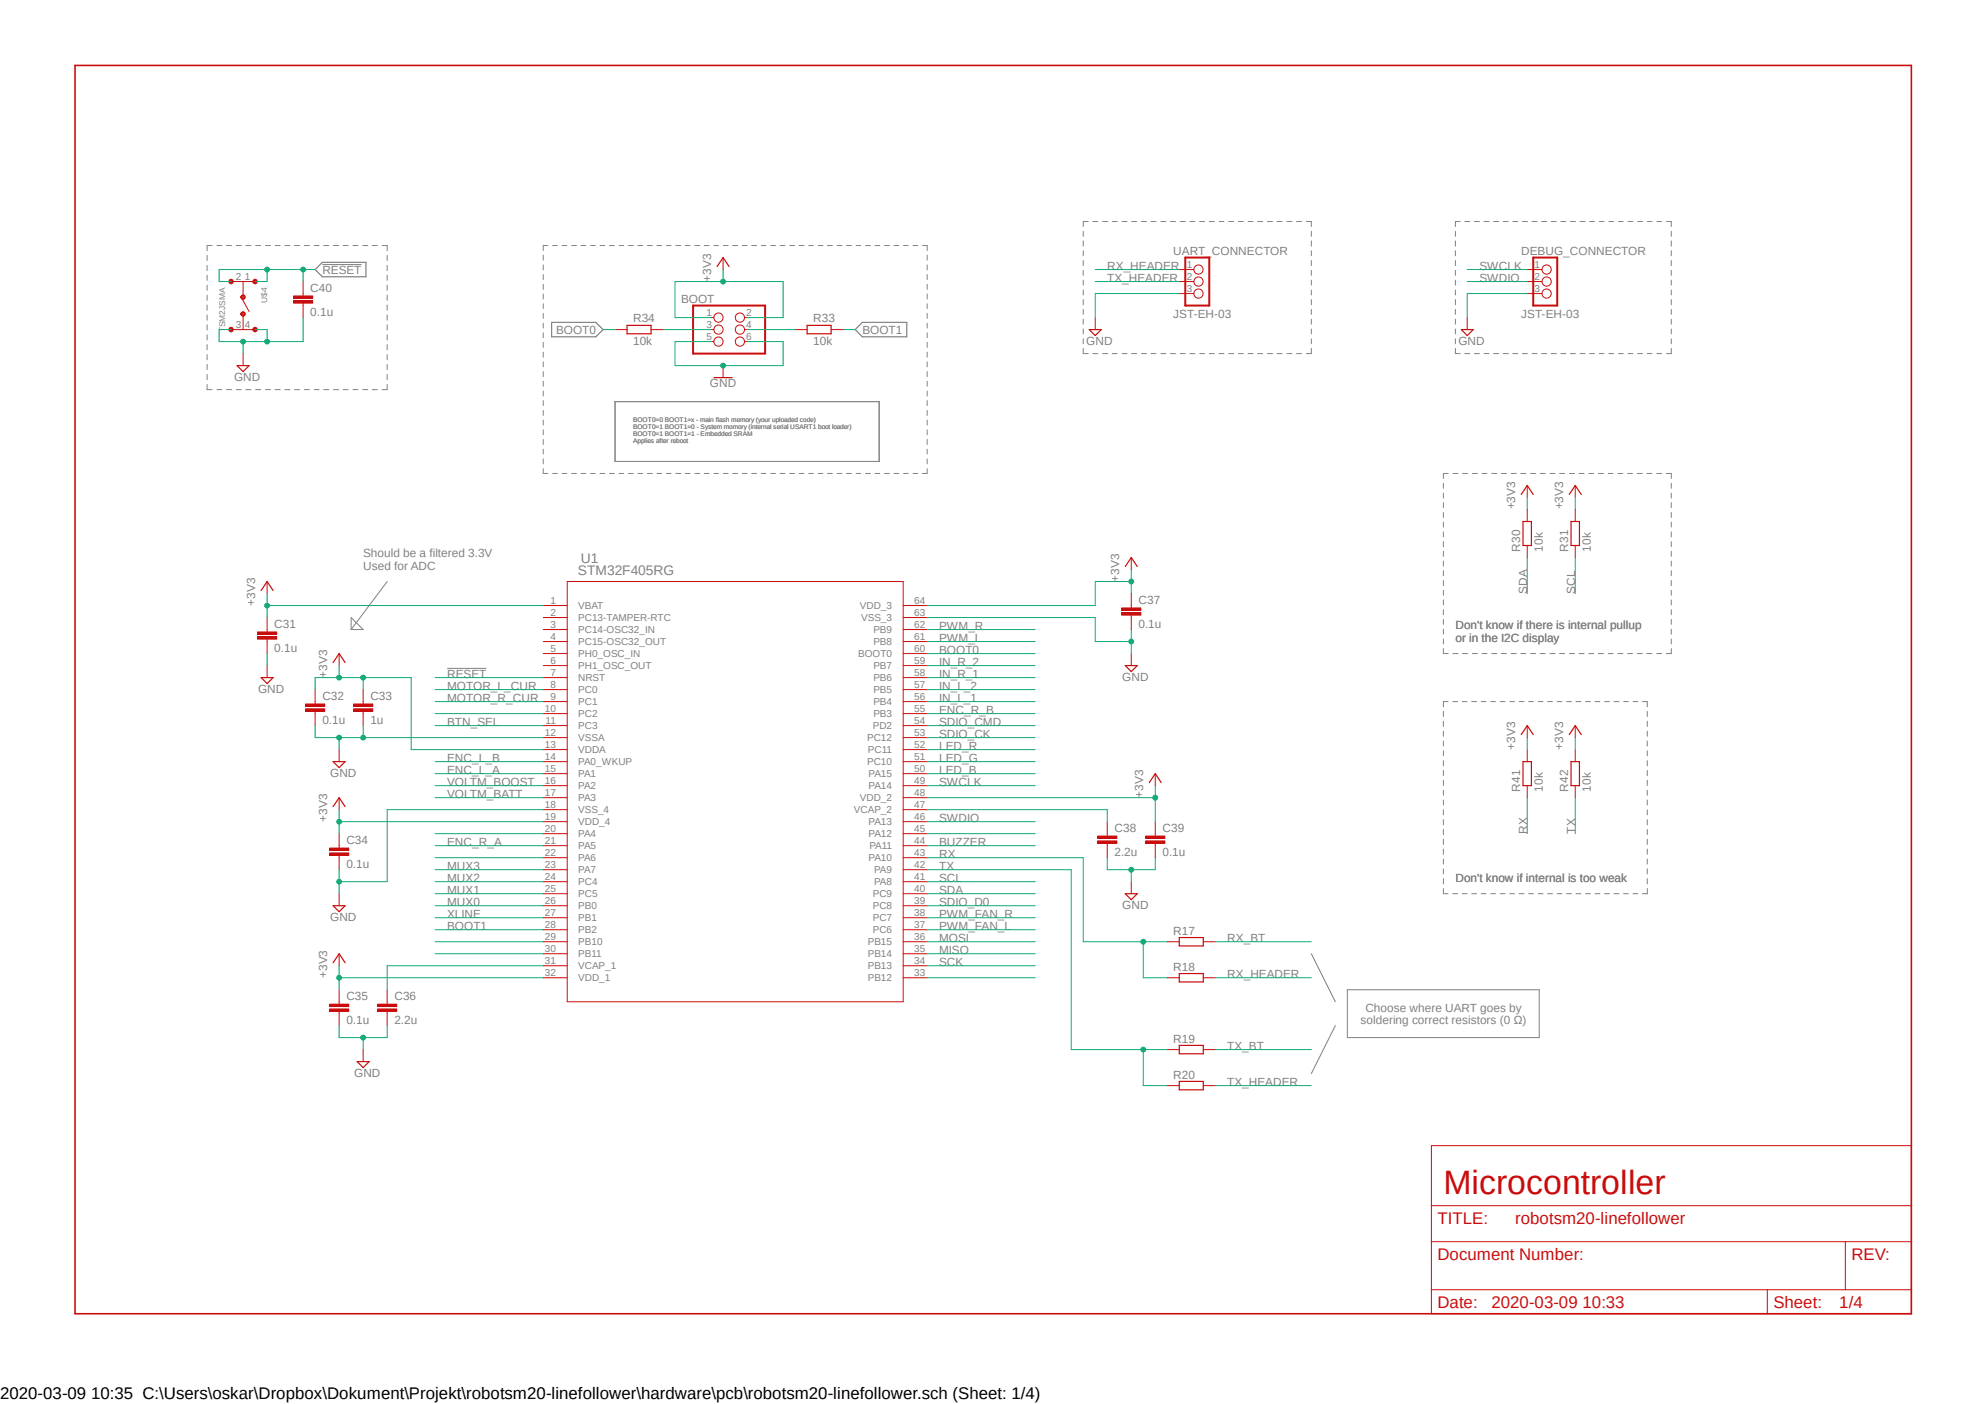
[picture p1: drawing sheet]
<svg xmlns="http://www.w3.org/2000/svg" width="420mm" height="297mm" viewBox="0 0 420 297" stroke-linecap="round" stroke-linejoin="round" font-family="sans-serif">
<path d="M15.4 13.5l389.4 265M404.8 13.5l-389.4 265" fill="none" stroke="#fff" stroke-width=".21"/>
<g fill="none" stroke="#808080" stroke-width=".21">
<path d="M43.8 54v1.1M43.8 56.1v1.1M43.8 58.2v1.1M44.9 51.9h-1.1v1.1M45.9 51.9h1M47.9 51.9h1.1M50 51.9h1.1M52 51.9h1.1M54.1 51.9h1.1M56.2 51.9h1M58.2 51.9h1.1M60.3 51.9h1"/>
<path d="M62.3 51.9h1.1M64.4 51.9h1M66.5 51.9h1M68.2 56h8.3M68.5 51.9h1.1M70.6 51.9h1M72.6 51.9h1.1M74.7 51.9h1M76.8 51.9h1M78.8 51.9h1M80.9 51.9h1v1.1M81.9 54v1.1"/>
<path d="M81.9 56.1v1.1M81.9 58.2v1.1M114.9 54v1M114.9 56v1.1M114.9 58.1v1M115.9 51.9h-1v1.1M116.9 51.9h1M118.9 51.9h1M120.9 51.9h1.1M122.9 51.9h1.1M125 51.9h.9M127 51.9h1"/>
<path d="M128.9 51.9h1.1M131 51.9h1M133 51.9h1M135 51.9h1M137 51.9h1M139 51.9h1M141 51.9h1M143 51.9h1M145 51.9h1M147 51.9h1M149 51.9h1M151 51.9h1"/>
<path d="M153 51.9h1.1M155 51.9h1M157.1 51.9h1M159 51.9h1.1M161.1 51.9h1M163.1 51.9h1M165.1 51.9h1M167.1 51.9h1M169.1 51.9h1M171.1 51.9h1M173.1 51.9h1M175.1 51.9h1"/>
<path d="M177.1 51.9h1M179.1 51.9h1M181.1 51.9h1M183.1 51.9h1M185.1 51.9h1M187.2 51.9h1M189.1 51.9h1.1M191.2 51.9h1M193.2 51.9h1M195.2 51.9h1v1.1M196.2 54v1M196.2 56v1.1"/>
<path d="M196.2 58.1v1M229.2 48.9v1.1M229.2 51v1.1M229.2 53v1.1M229.2 55.1v1.1M229.2 57.2v1.1M229.2 59.3v1M230.3 46.9h-1.1v1M231.2 46.9h1.1M233.3 46.9h1.1M235.3 46.9h1.1M237.4 46.9h1.1"/>
<path d="M239.4 46.9h1.1M241.5 46.9h1.1M243.5 46.9h1.1M245.6 46.9h1.1M247.6 46.9h1.1M249.7 46.9h1.1M251.8 46.9h1M253.8 46.9h1M255.9 46.9h1M257.9 46.9h1.1M260 46.9h1M262 46.9h1.1"/>
<path d="M264.1 46.9h1M266.1 46.9h1.1M268.2 46.9h1M270.2 46.9h1.1M272.3 46.9h1M274.3 46.9h1.1M276.4 46.9h1.1v1M277.5 48.9v1.1M277.5 51v1.1M277.5 53v1.1M277.5 55.1v1.1M277.5 57.2v1.1"/>
<path d="M277.5 59.3v1M307.9 48.9v1.1M307.9 51v1.1M307.9 53v1.1M307.9 55.1v1.1M307.9 57.2v1.1M307.9 59.3v1M308.9 46.9h-1v1M309.9 46.9h1.1M312 46.9h1M314 46.9h1M316 46.9h1.1"/>
<path d="M318.1 46.9h1M320.1 46.9h1M322.1 46.9h1.1M324.1 46.9h1.1M326.2 46.9h1M328.2 46.9h1.1M330.2 46.9h1.1M332.3 46.9h1M334.3 46.9h1.1M336.3 46.9h1.1M338.4 46.9h1M340.4 46.9h1"/>
<path d="M342.4 46.9h1.1M344.5 46.9h1M346.5 46.9h1M348.5 46.9h1M350.6 46.9h1M352.6 46.9h1v1M353.6 48.9v1.1M353.6 51v1.1M353.6 53v1.1M353.6 55.1v1.1M353.6 57.2v1.1M353.6 59.3v1"/>
<path d="M43.8 60.3v1.1M43.8 62.4v1.1M43.8 64.5v1.1M43.8 66.6v1.1M43.8 68.7v1.1M43.8 70.8v1.1M43.8 72.9v1.1M43.8 75v1.1M43.8 77.1v1.1M43.8 79.2v1.1M81.9 60.3v1.1M81.9 62.4v1.1"/>
<path d="M81.9 64.5v1.1M81.9 66.6v1.1M81.9 68.7v1.1M81.9 70.8v1.1M81.9 72.9v1.1M81.9 75v1.1M81.9 77.1v1.1M81.9 79.2v1.1M114.9 60.2v1M114.9 62.2v1M114.9 64.3v1M114.9 66.3v1.1"/>
<path d="M114.9 68.4v1M114.9 70.4v1.1M114.9 72.4v1.1M114.9 74.5v1.1M114.9 76.5v1.1M114.9 78.6v1.1M196.2 60.2v1M196.2 62.2v1M196.2 64.3v1M196.2 66.3v1.1M196.2 68.4v1M196.2 70.4v1.1"/>
<path d="M196.2 72.4v1.1M196.2 74.5v1.1M196.2 76.5v1.1M196.2 78.6v1.1M229.2 73.7v1.1h1.1M229.2 61.3v1.1M229.2 63.4v1.1M229.2 65.4v1.1M229.2 67.5v1.1M229.2 69.6v1.1M229.2 71.7v1M231.2 74.8h1.1"/>
<path d="M233.3 74.8h1.1M235.3 74.8h1.1M237.4 74.8h1.1M239.4 74.8h1.1M241.5 74.8h1.1M243.5 74.8h1.1M245.6 74.8h1.1M247.6 74.8h1.1M249.7 74.8h1.1M251.8 74.8h1M253.8 74.8h1M255.9 74.8h1"/>
<path d="M257.9 74.8h1.1M260 74.8h1M262 74.8h1.1M264.1 74.8h1M266.1 74.8h1.1M268.2 74.8h1M270.2 74.8h1.1M272.3 74.8h1M274.3 74.8h1.1M277.5 73.7v1.1h-1.1M277.5 61.3v1.1M277.5 63.4v1.1"/>
<path d="M277.5 65.4v1.1M277.5 67.5v1.1M277.5 69.6v1.1M277.5 71.7v1M307.9 61.3v1.1M307.9 63.4v1.1M307.9 65.4v1.1M307.9 67.5v1.1M307.9 69.6v1.1M307.9 71.7v1M307.9 73.7v1.1h1M309.9 74.8h1.1"/>
<path d="M312 74.8h1M314 74.8h1M316 74.8h1.1M318.1 74.8h1M320.1 74.8h1M322.1 74.8h1.1M324.1 74.8h1.1M326.2 74.8h1M328.2 74.8h1.1M330.2 74.8h1.1M332.3 74.8h1M334.3 74.8h1.1"/>
<path d="M336.3 74.8h1.1M338.4 74.8h1M340.4 74.8h1M342.4 74.8h1.1M344.5 74.8h1M346.5 74.8h1M348.5 74.8h1M350.6 74.8h1M353.6 61.3v1.1M353.6 63.4v1.1M353.6 65.4v1.1M353.6 67.5v1.1"/>
<path d="M353.6 69.6v1.1M353.6 71.7v1M353.6 73.7v1.1h-1M43.8 81.3v1.1h1.1M45.9 82.4h1M47.9 82.4h1.1M50 82.4h1.1M52 82.4h1.1M54.1 82.4h1.1M56.2 82.4h1M58.2 82.4h1.1M60.3 82.4h1"/>
<path d="M62.3 82.4h1.1M64.4 82.4h1M66.5 82.4h1M68.5 82.4h1.1M70.6 82.4h1M72.6 82.4h1.1M74.7 82.4h1M76.8 82.4h1M78.8 82.4h1M81.9 81.3v1.1h-1M114.9 80.6v1.1M114.9 82.7v1.1"/>
<path d="M114.9 84.8v1M114.9 86.8v1.1M114.9 88.9v1M114.9 90.9v1.1M114.9 93v1M114.9 95v1.1M114.9 97.1v1M114.9 99.1v1.1h1M130.1 85h55.9v12.6h-55.9zM196.2 80.6v1.1M196.2 82.7v1.1M196.2 84.8v1"/>
<path d="M196.2 86.8v1.1M196.2 88.9v1M196.2 90.9v1.1M196.2 93v1M196.2 95v1.1M196.2 97.1v1M196.2 99.1v1.1h-1M116.9 100.2h1M118.9 100.2h1M120.9 100.2h1.1M122.9 100.2h1.1M125 100.2h.9"/>
<path d="M127 100.2h1M128.9 100.2h1.1M131 100.2h1M133 100.2h1M135 100.2h1M137 100.2h1M139 100.2h1M141 100.2h1M143 100.2h1M145 100.2h1M147 100.2h1M149 100.2h1"/>
<path d="M151 100.2h1M153 100.2h1.1M155 100.2h1M157.1 100.2h1M159 100.2h1.1M161.1 100.2h1M163.1 100.2h1M165.1 100.2h1M167.1 100.2h1M169.1 100.2h1M171.1 100.2h1M173.1 100.2h1"/>
<path d="M175.1 100.2h1M177.1 100.2h1M179.1 100.2h1M181.1 100.2h1M183.1 100.2h1M185.1 100.2h1M187.2 100.2h1M189.1 100.2h1.1M191.2 100.2h1M193.2 100.2h1M305.4 102.2v1.1M305.4 104.3v1.1"/>
<path d="M305.4 106.3v1.1M305.4 108.4v1.1M305.4 110.4v1.1M305.4 112.5v1.1M305.4 114.6v1.1M305.4 116.6v1.1M305.4 118.7v1.1M306.4 100.2h-1v1M307.4 100.2h1.1M309.5 100.2h1M311.5 100.2h1.1M313.6 100.2h1"/>
<path d="M315.6 100.2h1.1M317.7 100.2h1M319.7 100.2h1.1M321.8 100.2h1M323.8 100.2h1.1M325.9 100.2h1M328 100.2h1M330 100.2h1M332.1 100.2h1M334.1 100.2h1.1M336.2 100.2h1M338.2 100.2h1.1"/>
<path d="M340.3 100.2h1M342.3 100.2h1.1M344.4 100.2h1M346.4 100.2h1.1M348.4 100.2h1.1M350.5 100.2h1.1M352.6 100.2h1v1M353.6 102.2v1.1M353.6 104.3v1.1M353.6 106.3v1.1M353.6 108.4v1.1M353.6 110.4v1.1"/>
<path d="M353.6 112.5v1.1M353.6 114.6v1.1M353.6 116.6v1.1M353.6 118.7v1.1M74.3 130.6l2.5 2.6h-2.5zM81.9 123l-7.6 10.2M305.4 120.7v1.1M305.4 122.8v1.1M305.4 124.9v1M305.4 126.9v1.1M305.4 129v1M305.4 131v1.1"/>
<path d="M305.4 133.1v1.1M305.4 135.2v1M305.4 137.2v1.1h1M307.4 138.3h1.1M309.5 138.3h1M311.5 138.3h1.1M313.6 138.3h1M315.6 138.3h1.1M317.7 138.3h1M319.7 138.3h1.1M321.8 138.3h1M323.8 138.3h1.1"/>
<path d="M325.9 138.3h1M328 138.3h1M330 138.3h1M332.1 138.3h1M334.1 138.3h1.1M336.2 138.3h1M338.2 138.3h1.1M340.3 138.3h1M342.3 138.3h1.1M344.4 138.3h1M346.4 138.3h1.1M348.4 138.3h1.1"/>
<path d="M350.5 138.3h1.1M353.6 120.7v1.1M353.6 122.8v1.1M353.6 124.9v1M353.6 126.9v1.1M353.6 129v1M353.6 131v1.1M353.6 133.1v1.1M353.6 135.2v1M353.6 137.2v1.1h-1M94.6 141.4h8.3M305.4 150.5v1.1"/>
<path d="M305.4 152.6v1.1M305.4 154.7v1M305.4 156.8v1M305.4 158.8v1.1M306.4 148.4h-1v1.1M307.4 148.4h1M309.4 148.4h1M311.4 148.4h1M313.4 148.4h1M315.4 148.4h1M317.4 148.4h1M319.4 148.4h1"/>
<path d="M321.4 148.4h1.1M323.4 148.4h1M325.5 148.4h1M327.4 148.4h1.1M329.5 148.4h1M331.5 148.4h1M333.5 148.4h1M335.5 148.4h1M337.5 148.4h1M339.5 148.4h1M341.5 148.4h1M343.5 148.4h1"/>
<path d="M345.5 148.4h1M347.5 148.4h1v1.1M348.5 150.5v1.1M348.5 152.6v1.1M348.5 154.7v1M348.5 156.8v1M348.5 158.8v1.1M305.4 160.9v1.1M305.4 163v1.1M305.4 165.1v1.1M305.4 167.2v1M305.4 169.2v1.1"/>
<path d="M305.4 171.3v1.1M305.4 173.4v1.1M305.4 175.5v1.1M305.4 177.5v1.1M305.4 179.6v1.1M348.5 160.9v1.1M348.5 163v1.1M348.5 165.1v1.1M348.5 167.2v1M348.5 169.2v1.1M348.5 171.3v1.1M348.5 173.4v1.1"/>
<path d="M348.5 175.5v1.1M348.5 177.5v1.1M348.5 179.6v1.1M305.4 181.7v1.1M305.4 183.8v1.1M305.4 185.9v1.1M305.4 188v1.1h1M307.4 189.1h1M309.4 189.1h1M311.4 189.1h1M313.4 189.1h1M315.4 189.1h1"/>
<path d="M317.4 189.1h1M319.4 189.1h1M321.4 189.1h1.1M323.4 189.1h1M325.5 189.1h1M327.4 189.1h1.1M329.5 189.1h1M331.5 189.1h1M333.5 189.1h1M335.5 189.1h1M337.5 189.1h1M339.5 189.1h1"/>
<path d="M341.5 189.1h1M343.5 189.1h1M345.5 189.1h1M348.5 181.7v1.1M348.5 183.8v1.1M348.5 185.9v1.1M348.5 188v1.1h-1M277.5 201.8l5 10.1M282.5 217l-5 10.1M285.1 209.4h40.6v10.1h-40.6z"/>
</g>
<path d="M66.7 57l1.5-1.5h9.2v3h-9.2zM116.7 68.2h9.4l1.5 1.5-1.5 1.5h-9.4zM182.5 68.2h9.4v3h-9.4l-1.6-1.5z" fill="none" stroke="#808080" stroke-width=".25"/>
<path d="M15.9 13.8h388.5v264.1h-388.5z" fill="none" stroke="#c90d0c" stroke-width=".34"/>
<g fill="none" stroke="#c90d0c" stroke-width=".21">
<path d="M56.5 133.2v.5M56.5 135.2v.5M114.9 128.1h5.1M114.9 130.6h5.1M114.9 133.2h5.1M114.9 135.7h5.1M114.9 138.3h5.1M120 123h71.1v88.9h-71.1zM191.1 128.1h5.1M191.1 130.6h5.1M191.1 133.2h5.1M191.1 135.7h5.1"/>
<path d="M191.1 138.3h5.1M114.9 140.8h5.1M114.9 143.3h5.1M114.9 145.9h5.1M114.9 148.4h5.1M114.9 151h5.1M114.9 153.5h5.1M114.9 156h5.1M114.9 158.6h5.1M191.1 140.8h5.1M191.1 143.3h5.1M191.1 145.9h5.1"/>
<path d="M191.1 148.4h5.1M191.1 151h5.1M191.1 153.5h5.1M191.1 156h5.1M191.1 158.6h5.1M114.9 161.1h5.1M114.9 163.7h5.1M114.9 166.2h5.1M114.9 168.7h5.1M114.9 171.3h5.1M114.9 173.8h5.1M114.9 176.4h5.1"/>
<path d="M114.9 178.9h5.1M191.1 161.1h5.1M191.1 163.7h5.1M191.1 166.2h5.1M191.1 168.7h5.1M191.1 171.3h5.1M191.1 173.8h5.1M191.1 176.4h5.1M191.1 178.9h5.1M114.9 181.4h5.1M114.9 184h5.1M114.9 186.5h5.1"/>
<path d="M114.9 189.1h5.1M114.9 191.6h5.1M114.9 194.1h5.1M114.9 196.7h5.1M114.9 199.2h5.1M191.1 181.4h5.1M191.1 184h5.1M191.1 186.5h5.1M191.1 189.1h5.1M191.1 191.6h5.1M191.1 194.1h5.1M191.1 196.7h5.1"/>
<path d="M191.1 199.2h5.1M114.9 201.8h5.1M114.9 204.3h5.1M114.9 206.8h5.1M191.1 201.8h5.1M191.1 204.3h5.1M191.1 206.8h5.1M302.9 242.4h101.5v35.5h-101.5zM302.9 255.1h101.5M302.9 262.7h101.5M302.9 272.8h101.5M373.9 272.8v5.1"/>
<path d="M390.4 262.7v10.1"/>
</g>
<path d="M54.5 134.7h4v.5h-4z" fill-rule="evenodd" fill="#c90d0c"/>
<path d="M54.5 134.7h4v.5h-4z" fill="none" stroke="#c90d0c" stroke-width=".21"/>
<path d="M54.5 133.7h4v.5h-4z" fill-rule="evenodd" fill="#c90d0c"/>
<path d="M54.5 133.7h4v.5h-4zM56.5 130.6v2.6M56.5 135.7v2.6M56.5 140.8v2.5M66.7 148.4v.5M66.7 150.5v.5M71.8 158.6v2.5" fill="none" stroke="#c90d0c" stroke-width=".21"/>
<path d="M55.2 143.3h2.6l-1.3 1.3zM70.5 161.1h2.5l-1.2 1.3z" fill="none" stroke="#c90d0c" stroke-width=".25"/>
<path d="M64.6 149.9h4.1v.6h-4.1z" fill-rule="evenodd" fill="#c90d0c"/>
<path d="M64.6 149.9h4.1v.6h-4.1z" fill="none" stroke="#c90d0c" stroke-width=".21"/>
<path d="M64.6 148.9h4.1v.5h-4.1z" fill-rule="evenodd" fill="#c90d0c"/>
<path d="M64.6 148.9h4.1v.5h-4.1zM66.7 145.9v2.5M66.7 151v2.5M76.8 148.4v.5M76.8 150.5v.5" fill="none" stroke="#c90d0c" stroke-width=".21"/>
<path d="M74.8 149.9h4.1v.6h-4.1z" fill-rule="evenodd" fill="#c90d0c"/>
<path d="M74.8 149.9h4.1v.6h-4.1z" fill="none" stroke="#c90d0c" stroke-width=".21"/>
<path d="M74.8 148.9h4.1v.5h-4.1z" fill-rule="evenodd" fill="#c90d0c"/>
<path d="M74.8 148.9h4.1v.5h-4.1zM76.8 145.9v2.5M76.8 151v2.5M71.8 178.9v.5M71.8 180.9v.5" fill="none" stroke="#c90d0c" stroke-width=".21"/>
<path d="M69.7 180.4h4.1v.5h-4.1z" fill-rule="evenodd" fill="#c90d0c"/>
<path d="M69.7 180.4h4.1v.5h-4.1z" fill="none" stroke="#c90d0c" stroke-width=".21"/>
<path d="M69.7 179.4h4.1v.5h-4.1z" fill-rule="evenodd" fill="#c90d0c"/>
<path d="M69.7 179.4h4.1v.5h-4.1zM71.8 176.4v2.5M71.8 181.4v2.6M71.8 189.1v2.5M71.8 211.9v.5M71.8 214v.4M76.8 222v2.6" fill="none" stroke="#c90d0c" stroke-width=".21"/>
<path d="M70.5 191.6h2.5l-1.2 1.3zM75.6 224.6h2.5l-1.3 1.2z" fill="none" stroke="#c90d0c" stroke-width=".25"/>
<path d="M69.7 213.4h4.1v.6h-4.1z" fill-rule="evenodd" fill="#c90d0c"/>
<path d="M69.7 213.4h4.1v.6h-4.1z" fill="none" stroke="#c90d0c" stroke-width=".21"/>
<path d="M69.7 212.4h4.1v.5h-4.1z" fill-rule="evenodd" fill="#c90d0c"/>
<path d="M69.7 212.4h4.1v.5h-4.1zM71.8 209.4v2.5M71.8 214.4v2.6M81.9 211.9v.5M81.9 214v.4" fill="none" stroke="#c90d0c" stroke-width=".21"/>
<path d="M79.9 213.4h4v.6h-4z" fill-rule="evenodd" fill="#c90d0c"/>
<path d="M79.9 213.4h4v.6h-4z" fill="none" stroke="#c90d0c" stroke-width=".21"/>
<path d="M79.9 212.4h4v.5h-4z" fill-rule="evenodd" fill="#c90d0c"/>
<path d="M239.4 128.1v.5M239.4 130.1v.5M79.9 212.4h4v.5h-4zM81.9 209.4v2.5M81.9 214.4v2.6" fill="none" stroke="#c90d0c" stroke-width=".21"/>
<path d="M237.3 129.6h4.1v.5h-4.1z" fill-rule="evenodd" fill="#c90d0c"/>
<path d="M237.3 129.6h4.1v.5h-4.1z" fill="none" stroke="#c90d0c" stroke-width=".21"/>
<path d="M237.3 128.6h4.1v.5h-4.1z" fill-rule="evenodd" fill="#c90d0c"/>
<path d="M237.3 128.6h4.1v.5h-4.1zM239.4 125.6v2.5M239.4 130.6v2.6M239.4 138.3v2.5M234.3 176.4v.5M234.3 178.4v.5M239.4 186.5v2.6" fill="none" stroke="#c90d0c" stroke-width=".21"/>
<path d="M238.1 140.8h2.5l-1.2 1.3zM238.1 189.1h2.5l-1.2 1.2z" fill="none" stroke="#c90d0c" stroke-width=".25"/>
<path d="M232.2 177.9h4.1v.5h-4.1z" fill-rule="evenodd" fill="#c90d0c"/>
<path d="M232.2 177.9h4.1v.5h-4.1z" fill="none" stroke="#c90d0c" stroke-width=".21"/>
<path d="M232.2 176.9h4.1v.5h-4.1z" fill-rule="evenodd" fill="#c90d0c"/>
<path d="M232.2 176.9h4.1v.5h-4.1zM234.3 173.8v2.6M234.3 178.9v2.5M244.4 176.4v.5M244.4 178.4v.5" fill="none" stroke="#c90d0c" stroke-width=".21"/>
<path d="M242.4 177.9h4.1v.5h-4.1z" fill-rule="evenodd" fill="#c90d0c"/>
<path d="M242.4 177.9h4.1v.5h-4.1z" fill="none" stroke="#c90d0c" stroke-width=".21"/>
<path d="M242.4 176.9h4.1v.5h-4.1z" fill-rule="evenodd" fill="#c90d0c"/>
<g fill="none" stroke="#c90d0c" stroke-width=".21">
<path d="M51.4 59.6v2.8M51.2 63.1l1.5 2.8M51.4 66.9v2.8M242.4 176.9h4.1v.5h-4.1zM244.4 173.8v2.6M244.4 178.9v2.5M247 199.2h2.5M254.6 199.2h2.5M247 206.8h2.5M254.6 206.8h2.5M247 222h2.5M247 229.7h2.5"/>
<path d="M254.6 222h2.5M254.6 229.7h2.5"/>
</g>
<path d="M249.5 198.3h5.1v1.8h-5.1zM249.5 206h5.1v1.7h-5.1zM249.5 221.1h5.1v1.8h-5.1zM249.5 228.8h5.1v1.7h-5.1z" fill="none" stroke="#c90d0c" stroke-width=".25"/>
<path d="M51.1 62.6l.2-.2 .5 .2v.5l-.2 .2h-.3l-.4-.4h.3l.2-.3 .2 .1v.3l-.2 .1-.2-.2h-.3z" fill-rule="evenodd" fill="#c90d0c"/>
<path d="M51.1 62.6l.2-.2 .5 .2v.5l-.2 .2h-.3l-.4-.4h.3l.2-.3 .2 .1v.3l-.2 .1-.2-.2h-.3z" fill="none" stroke="#c90d0c" stroke-width=".21"/>
<path d="M53.6 69.4l.2-.1 .6 .1v.6l-.3 .2h-.3l-.3-.5h.2l.2-.2 .2 .1v.3h-.2l-.2-.2h-.2z" fill-rule="evenodd" fill="#c90d0c"/>
<path d="M53.6 69.4l.2-.1 .6 .1v.6l-.3 .2h-.3l-.3-.5h.2l.2-.2 .2 .1v.3h-.2l-.2-.2h-.2z" fill="none" stroke="#c90d0c" stroke-width=".21"/>
<path d="M51.1 66.1l.2-.1 .5 .1v.6l-.2 .2h-.3l-.4-.5h.3l.2-.2 .2 .1v.2l-.2 .1-.2-.2h-.3z" fill-rule="evenodd" fill="#c90d0c"/>
<path d="M51.1 66.1l.2-.1 .5 .1v.6l-.2 .2h-.3l-.4-.5h.3l.2-.2 .2 .1v.2l-.2 .1-.2-.2h-.3z" fill="none" stroke="#c90d0c" stroke-width=".21"/>
<path d="M48.5 69.4l.2-.1 .6 .1v.6l-.3 .2h-.3l-.3-.5h.2l.2-.2 .3 .1v.3h-.3l-.2-.2h-.2z" fill-rule="evenodd" fill="#c90d0c"/>
<path d="M48.5 69.4l.2-.1 .6 .1v.6l-.3 .2h-.3l-.3-.5h.2l.2-.2 .3 .1v.3h-.3l-.2-.2h-.2z" fill="none" stroke="#c90d0c" stroke-width=".21"/>
<path d="M53.6 59.3l.2-.2 .6 .2v.5l-.3 .2h-.3l-.3-.4 .6-.2v.3l-.2 .1-.2-.2h-.2z" fill-rule="evenodd" fill="#c90d0c"/>
<path d="M53.6 59.3l.2-.2 .6 .2v.5l-.3 .2h-.3l-.3-.4 .6-.2v.3l-.2 .1-.2-.2h-.2z" fill="none" stroke="#c90d0c" stroke-width=".21"/>
<path d="M48.5 59.3l.2-.2 .6 .2v.5l-.3 .2h-.3l-.3-.4 .7-.2v.3l-.3 .1-.2-.2h-.2z" fill-rule="evenodd" fill="#c90d0c"/>
<path d="M48.5 59.3l.2-.2 .6 .2v.5l-.3 .2h-.3l-.3-.4 .7-.2v.3l-.3 .1-.2-.2h-.2zM48.9 59.6h5.1M48.9 69.7h5.1M64.1 62.1v.5M64.1 64.1v.5" fill="none" stroke="#c90d0c" stroke-width=".21"/>
<path d="M62.1 63.6h4.1v.5h-4.1z" fill-rule="evenodd" fill="#c90d0c"/>
<path d="M62.1 63.6h4.1v.5h-4.1z" fill="none" stroke="#c90d0c" stroke-width=".21"/>
<path d="M62.1 62.6h4.1v.5h-4.1z" fill-rule="evenodd" fill="#c90d0c"/>
<g fill="none" stroke="#c90d0c" stroke-width=".21">
<path d="M64.1 59.6v2.5M153 54.5v2.5M249.5 57h3.1M249.5 59.6h3.1M323.1 57h3.2M323.1 59.6h3.2M51.4 74.8v2.5M62.1 62.6h4.1v.5h-4.1zM64.1 64.6v2.6M130.1 69.7h2.6M137.8 69.7h2.5M150.5 67.2h.5"/>
<path d="M150.5 69.7h.5M150.5 72.3h.5M153 77.3v2.6M157.5 67.2h.6M157.5 69.7h.6M157.5 72.3h.6M168.2 69.7h2.6M175.9 69.7h2.5M231.7 67.2v2.5M249.5 62.1h3.1M310.4 67.2v2.5M323.1 62.1h3.2"/>
<path d="M239.4 117.9v2.6M323.1 102.7v2.5M323.1 107.8v2.5M323.1 115.4v2.5M333.3 102.7v2.5M333.3 107.8v2.5M333.3 115.4v2.5M56.5 123v2.6M71.8 138.3v2.5M323.1 153.5v2.5M323.1 158.6v2.5M333.3 153.5v2.5"/>
<path d="M333.3 158.6v2.5M71.8 168.7v2.6M244.4 163.7v2.5M323.1 166.2v2.5M333.3 166.2v2.5M71.8 201.8v2.5"/>
<circle cx="253.6" cy="59.6" r=".98"/>
<circle cx="253.6" cy="57" r=".98"/>
<circle cx="327.2" cy="59.6" r=".98"/>
<circle cx="327.2" cy="57" r=".98"/>
<circle cx="152" cy="67.2" r=".98"/>
<circle cx="152" cy="69.7" r=".98"/>
<circle cx="152" cy="72.3" r=".98"/>
<circle cx="156.5" cy="67.2" r=".98"/>
<circle cx="156.5" cy="69.7" r=".98"/>
<circle cx="156.5" cy="72.3" r=".98"/>
<circle cx="253.6" cy="62.1" r=".98"/>
<circle cx="327.2" cy="62.1" r=".98"/>
</g>
<g fill="none" stroke="#c90d0c" stroke-width=".25">
<path d="M151.7 56.4l1.3-1.9 1.3 1.9M50.2 77.3h2.5l-1.3 1.3zM132.7 68.8h5.1v1.8h-5.1zM151.1 79.9h3.8M170.8 68.8h5.1v1.8h-5.1zM230.5 69.7h2.5l-1.3 1.3zM309.2 69.7h2.5l-1.3 1.3zM238.1 119.8l1.3-1.9 1.2 1.9M321.9 104.6l1.2-1.9 1.3 1.9M322.2 110.3h1.8v5.1h-1.8zM332 104.6l1.3-1.9 1.3 1.9M332.4 110.3h1.8v5.1h-1.8z"/>
<path d="M55.2 124.9l1.3-1.9 1.3 1.9M70.5 140.2l1.3-1.9 1.2 1.9M321.9 155.4l1.2-1.9 1.3 1.9M332 155.4l1.3-1.9 1.3 1.9M70.5 170.6l1.3-1.9 1.2 1.9M243.2 165.6l1.2-1.9 1.3 1.9M322.2 161.1h1.8v5.1h-1.8zM332.4 161.1h1.8v5.1h-1.8zM70.5 203.7l1.3-1.9 1.2 1.9"/>
</g>
<path d="M250.8 54.5h5.1v10.1h-5.1zM324.4 54.5h5.1v10.1h-5.1zM146.6 64.6h15.3v10.2h-15.3z" fill="none" stroke="#c90d0c" stroke-width=".42"/>
<path d="M56.5 57h-10.1v2.6h2.5M66.7 57h-2.6v2.6M92.1 143.3h22.8" fill="none" stroke="#0dab76" stroke-width=".21"/>
<circle cx="64.1" cy="57" r=".51" fill="#0dab76"/>
<g fill="none" stroke="#0dab76" stroke-width=".21">
<path d="M64.1 57h-7.6v2.6h-2.5"/>
<circle cx="64.1" cy="57" r=".51"/>
</g>
<circle cx="56.5" cy="57" r=".51" fill="#0dab76"/>
<g fill="none" stroke="#0dab76" stroke-width=".21">
<path d="M310.4 57h12.7M310.4 59.6h12.7M127.6 69.7h2.5M178.4 69.7h2.5M196.2 135.7h22.8M196.2 133.2h22.8M196.2 138.3h22.8M92.1 151h22.8M92.1 148.4h22.8M92.1 153.5h22.8M196.2 151h22.8M196.2 148.4h22.8"/>
<path d="M196.2 140.8h22.8M196.2 145.9h22.8M196.2 143.3h22.8M196.2 156h22.8M196.2 158.6h22.8M92.1 161.1h22.8M92.1 166.2h22.8M92.1 163.7h22.8M92.1 168.7h22.8M92.1 178.9h22.8M196.2 161.1h22.8M196.2 166.2h22.8"/>
<path d="M196.2 163.7h22.8M196.2 171.3h38.1v2.5M196.2 176.4h22.8M196.2 173.8h22.8M92.1 181.4h22.8M92.1 186.5h22.8M92.1 184h22.8M92.1 191.6h22.8M92.1 189.1h22.8M92.1 196.7h22.8M92.1 194.1h22.8M196.2 181.4h33v17.8h17.8"/>
<path d="M241.9 199.2v7.6h5.1M92.1 201.8h22.8M114.9 204.3h-33v5.1"/>
<circle cx="56.5" cy="57" r=".51"/>
</g>
<circle cx="241.9" cy="199.2" r=".51" fill="#0dab76"/>
<g fill="none" stroke="#0dab76" stroke-width=".21">
<path d="M333.3 117.9v7.7M196.2 178.9h22.8M323.1 168.7v7.7M196.2 186.5h22.8M196.2 184h30.5v38h20.3M241.9 222v7.7h5.1"/>
<circle cx="241.9" cy="199.2" r=".51"/>
</g>
<circle cx="241.9" cy="222" r=".51" fill="#0dab76"/>
<g fill="none" stroke="#0dab76" stroke-width=".21">
<path d="M323.1 117.9v7.7M56.5 138.3v2.5M66.7 153.5v2.5h10.1v-2.5M71.8 156v2.6M333.3 168.7v7.7M196.2 191.6h22.8M196.2 189.1h22.8M196.2 196.7h22.8M196.2 194.1h22.8M196.2 199.2h22.8M196.2 201.8h22.8M196.2 204.3h22.8"/>
<path d="M196.2 206.8h22.8"/>
<circle cx="241.9" cy="222" r=".51"/>
</g>
<circle cx="71.8" cy="156" r=".51" fill="#0dab76"/>
<g fill="none" stroke="#0dab76" stroke-width=".21">
<path d="M76.8 156h38.1"/>
<circle cx="71.8" cy="156" r=".51"/>
</g>
<circle cx="76.8" cy="156" r=".51" fill="#0dab76"/>
<g fill="none" stroke="#0dab76" stroke-width=".21">
<path d="M114.9 171.3h-33v15.2h-10.1M71.8 184v5.1"/>
<circle cx="76.8" cy="156" r=".51"/>
</g>
<circle cx="71.8" cy="186.5" r=".51" fill="#0dab76"/>
<g fill="none" stroke="#0dab76" stroke-width=".21">
<path d="M71.8 217v2.5h10.1v-2.5M76.8 219.5v2.5"/>
<circle cx="71.8" cy="186.5" r=".51"/>
</g>
<circle cx="76.8" cy="219.5" r=".51" fill="#0dab76"/>
<g fill="none" stroke="#0dab76" stroke-width=".21">
<path d="M196.2 130.6h35.5v5.1h7.7M239.4 133.2v5.1"/>
<circle cx="76.8" cy="219.5" r=".51"/>
</g>
<circle cx="239.3" cy="135.7" r=".51" fill="#0dab76"/>
<g fill="none" stroke="#0dab76" stroke-width=".21">
<path d="M234.3 181.4v2.6h10.1v-2.6M239.4 184v2.5"/>
<circle cx="239.3" cy="135.7" r=".51"/>
</g>
<circle cx="239.3" cy="184" r=".51" fill="#0dab76"/>
<g fill="none" stroke="#0dab76" stroke-width=".21">
<path d="M48.9 69.7h-2.5v2.6h10.1v-2.6h-2.5M51.4 72.3v2.5"/>
<circle cx="239.3" cy="184" r=".51"/>
</g>
<circle cx="51.4" cy="72.3" r=".51" fill="#0dab76"/>
<g fill="none" stroke="#0dab76" stroke-width=".21">
<path d="M64.1 67.2v5.1h-7.6"/>
<circle cx="51.4" cy="72.3" r=".51"/>
</g>
<circle cx="56.5" cy="72.3" r=".51" fill="#0dab76"/>
<g fill="none" stroke="#0dab76" stroke-width=".21">
<path d="M150.5 72.3h-7.7v5h22.9v-5h-7.6"/>
<circle cx="56.5" cy="72.3" r=".51"/>
</g>
<circle cx="153" cy="77.3" r=".51" fill="#0dab76"/>
<g fill="none" stroke="#0dab76" stroke-width=".21">
<path d="M153 57v2.6M231.7 57h17.8M231.7 59.6h17.8M140.3 69.7h10.2M150.5 67.2h-7.7v-7.6h22.9v7.6h-7.6M158.1 69.7h10.1M249.5 62.1h-17.8v5.1M323.1 62.1h-12.7v5.1M92.1 145.9h22.8M196.2 153.5h22.8M92.1 176.4h22.8M92.1 199.2h22.8"/>
<path d="M257.1 199.2h20.4M257.1 206.8h20.4M257.1 229.7h20.4M257.1 222h20.4"/>
<circle cx="153" cy="77.3" r=".51"/>
</g>
<circle cx="153" cy="59.6" r=".51" fill="#0dab76"/>
<g fill="none" stroke="#0dab76" stroke-width=".21">
<path d="M71.8 140.8v2.5h-5.1v2.6"/>
<circle cx="153" cy="59.6" r=".51"/>
</g>
<circle cx="71.8" cy="143.3" r=".51" fill="#0dab76"/>
<g fill="none" stroke="#0dab76" stroke-width=".21">
<path d="M71.8 143.3h15.2v15.3h27.9M76.8 143.3v2.6"/>
<circle cx="71.8" cy="143.3" r=".51"/>
</g>
<circle cx="76.8" cy="143.3" r=".51" fill="#0dab76"/>
<g fill="none" stroke="#0dab76" stroke-width=".21">
<path d="M56.5 128.1h58.4M56.5 125.6v5"/>
<circle cx="76.8" cy="143.3" r=".51"/>
</g>
<circle cx="56.5" cy="128.1" r=".51" fill="#0dab76"/>
<g fill="none" stroke="#0dab76" stroke-width=".21">
<path d="M71.8 171.3v5.1M71.8 173.8h43.1"/>
<circle cx="56.5" cy="128.1" r=".51"/>
</g>
<circle cx="71.8" cy="173.8" r=".51" fill="#0dab76"/>
<g fill="none" stroke="#0dab76" stroke-width=".21">
<path d="M71.8 204.3v5.1M71.8 206.8h43.1"/>
<circle cx="71.8" cy="173.8" r=".51"/>
</g>
<circle cx="71.8" cy="206.8" r=".51" fill="#0dab76"/>
<g fill="none" stroke="#0dab76" stroke-width=".21">
<path d="M196.2 168.7h48.2M244.4 166.2v7.6"/>
<circle cx="71.8" cy="206.8" r=".51"/>
</g>
<circle cx="244.4" cy="168.7" r=".51" fill="#0dab76"/>
<g fill="none" stroke="#0dab76" stroke-width=".21">
<path d="M239.4 120.5v5.1M239.4 123h-7.7v5.1h-35.5"/>
<circle cx="244.4" cy="168.7" r=".51"/>
</g>
<circle cx="239.3" cy="123" r=".51" fill="#0dab76"/>
<g fill="none" stroke="#0dab76" stroke-width=".21">
<path d="M323.1 105.2v2.6M333.3 105.2v2.6M323.1 156v2.6M333.3 156v2.6"/>
<circle cx="239.3" cy="123" r=".51"/>
</g>
<text font-size="7.2" fill="#c90d0c" x="305.4" y="252.5">Microcontroller</text>
<g font-size="3.6" fill="#c90d0c">
<text x="304.1" y="258.9">TITLE:</text>
<text x="320.6" y="258.9">robotsm20-linefollower</text>
<text x="304.1" y="266.5">Document Number:</text>
<text x="391.7" y="266.5">REV:</text>
<text x="304.1" y="276.7">Date:</text>
<text x="315.6" y="276.7">2020-03-09 10:33</text>
<text x="375.2" y="276.7">Sheet:</text>
<text x="389.2" y="276.7">1/4</text>
</g>
<text font-size="3.6" x="0" y="296">2020-03-09 10:35 C:\Users\oskar\Dropbox\Dokument\Projekt\robotsm20-linefollower\hardware\pcb\robotsm20-linefollower.sch (Sheet: 1/4)</text>
<g font-size="2.9" fill="#808080">
<text x="122.9" y="119">U1</text>
<text x="122.3" y="121.5">STM32F405RG</text>
</g>
<g font-size="2.5" fill="#808080">
<text x="248.2" y="53.8">UART_CONNECTOR</text>
<text x="321.9" y="53.8">DEBUG_CONNECTOR</text>
<text x="68.2" y="57.9">RESET</text>
<text x="150.5" y="59.6" transform="rotate(-90 150.5 59.6)">+3V3</text>
<text x="234.3" y="57">RX_HEADER</text>
<text x="234.3" y="59.6">TX_HEADER</text>
<text x="313" y="57">SWCLK</text>
<text x="313" y="59.6">SWDIO</text>
<text x="65.7" y="61.7">C40</text>
<text x="144.1" y="64">BOOT</text>
<text x="65.7" y="66.8">0.1u</text>
<text x="117.6" y="70.6">BOOT0</text>
<text x="133.9" y="68.2">R34</text>
<text x="172" y="68.2">R33</text>
<text x="182.5" y="70.6">BOOT1</text>
<text x="248.2" y="67.2">JST-EH-03</text>
<text x="321.9" y="67.2">JST-EH-03</text>
<text x="133.9" y="73">10k</text>
<text x="172" y="73">10k</text>
<text x="229.8" y="72.9">GND</text>
<text x="308.6" y="72.9">GND</text>
<text x="49.5" y="80.5">GND</text>
<text x="150.2" y="81.9">GND</text>
<text x="320.6" y="107.8" transform="rotate(-90 320.6 107.8)">+3V3</text>
<text x="330.8" y="107.8" transform="rotate(-90 330.8 107.8)">+3V3</text>
<text x="76.8" y="117.8">Should be a filtered 3.3V</text>
<text x="321.7" y="116.7" transform="rotate(-90 321.7 116.7)">R30</text>
<text x="326.4" y="116.7" transform="rotate(-90 326.4 116.7)">10k</text>
<text x="331.8" y="116.7" transform="rotate(-90 331.8 116.7)">R31</text>
<text x="336.6" y="116.7" transform="rotate(-90 336.6 116.7)">10k</text>
<text x="76.8" y="120.5">Used for ADC</text>
<text x="236.8" y="123" transform="rotate(-90 236.8 123)">+3V3</text>
<text x="323.1" y="125.6" transform="rotate(-90 323.1 125.6)">SDA</text>
<text x="333.3" y="125.6" transform="rotate(-90 333.3 125.6)">SCL</text>
<text x="54" y="128.1" transform="rotate(-90 54 128.1)">+3V3</text>
<text x="240.9" y="127.7">C37</text>
<text x="58" y="137.9">0.1u</text>
<text x="58" y="132.8">C31</text>
<text x="198.7" y="135.7">PWM_L</text>
<text x="198.7" y="133.2">PWM_R</text>
<text x="240.9" y="132.8">0.1u</text>
<text x="307.9" y="133.1">Don't know if there is internal pullup</text>
<text x="307.9" y="135.7">or in the I2C display</text>
<text x="69.2" y="143.3" transform="rotate(-90 69.2 143.3)">+3V3</text>
<text x="94.6" y="143.3">RESET</text>
<text x="198.7" y="140.8">IN_R_2</text>
<text x="198.7" y="138.3">BOOT0</text>
<text x="198.7" y="143.3">IN_R_1</text>
<text x="237.5" y="144">GND</text>
<text x="54.6" y="146.5">GND</text>
<text x="68.2" y="148">C32</text>
<text x="78.4" y="148">C33</text>
<text x="94.6" y="148.4">MOTOR_R_CUR</text>
<text x="94.6" y="145.9">MOTOR_L_CUR</text>
<text x="198.7" y="145.9">IN_L_2</text>
<text x="198.7" y="148.4">IN_L_1</text>
<text x="68.2" y="153.1">0.1u</text>
<text x="78.4" y="153.1">1u</text>
<text x="94.6" y="153.5">BTN_SEL</text>
<text x="198.7" y="151">ENC_R_B</text>
<text x="198.7" y="153.5">SDIO_CMD</text>
<text x="94.6" y="161.1">ENC_L_B</text>
<text x="198.7" y="156">SDIO_CK</text>
<text x="198.7" y="161.1">LED_G</text>
<text x="198.7" y="158.6">LED_R</text>
<text x="320.6" y="158.6" transform="rotate(-90 320.6 158.6)">+3V3</text>
<text x="330.8" y="158.6" transform="rotate(-90 330.8 158.6)">+3V3</text>
<text x="69.9" y="164.3">GND</text>
<text x="94.6" y="166.2">VOLTM_BOOST</text>
<text x="94.6" y="163.7">ENC_L_A</text>
<text x="198.7" y="166.2">SWCLK</text>
<text x="198.7" y="163.7">LED_B</text>
<text x="321.7" y="167.5" transform="rotate(-90 321.7 167.5)">R41</text>
<text x="326.4" y="167.5" transform="rotate(-90 326.4 167.5)">10k</text>
<text x="331.8" y="167.5" transform="rotate(-90 331.8 167.5)">R42</text>
<text x="336.6" y="167.5" transform="rotate(-90 336.6 167.5)">10k</text>
<text x="69.2" y="173.8" transform="rotate(-90 69.2 173.8)">+3V3</text>
<text x="94.6" y="168.7">VOLTM_BATT</text>
<text x="198.7" y="173.8">SWDIO</text>
<text x="241.9" y="168.7" transform="rotate(-90 241.9 168.7)">+3V3</text>
<text x="73.3" y="178.5">C34</text>
<text x="94.6" y="178.9">ENC_R_A</text>
<text x="198.7" y="178.9">BUZZER</text>
<text x="235.8" y="176">C38</text>
<text x="246" y="176">C39</text>
<text x="323.1" y="176.4" transform="rotate(-90 323.1 176.4)">RX</text>
<text x="333.3" y="176.4" transform="rotate(-90 333.3 176.4)">TX</text>
<text x="73.3" y="183.6">0.1u</text>
<text x="94.6" y="184">MUX3</text>
<text x="198.7" y="181.4">RX</text>
<text x="198.7" y="184">TX</text>
<text x="235.8" y="181.1">2.2u</text>
<text x="246" y="181.1">0.1u</text>
<text x="94.6" y="186.5">MUX2</text>
<text x="94.6" y="191.6">MUX0</text>
<text x="94.6" y="189.1">MUX1</text>
<text x="198.7" y="186.5">SCL</text>
<text x="198.7" y="191.6">SDIO_D0</text>
<text x="198.7" y="189.1">SDA</text>
<text x="307.9" y="186.5">Don't know if internal is too weak</text>
<text x="69.9" y="194.8">GND</text>
<text x="94.6" y="196.7">BOOT1</text>
<text x="94.6" y="194.1">XLINE</text>
<text x="198.7" y="196.7">PWM_FAN_L</text>
<text x="198.7" y="194.1">PWM_FAN_R</text>
<text x="237.5" y="192.2">GND</text>
<text x="248.2" y="197.7">R17</text>
<text x="198.7" y="201.8">MISO</text>
<text x="198.7" y="199.2">MOSI</text>
<text x="259.7" y="199.2">RX_BT</text>
<text x="69.2" y="206.8" transform="rotate(-90 69.2 206.8)">+3V3</text>
<text x="198.7" y="204.3">SCK</text>
<text x="248.2" y="205.3">R18</text>
<text x="259.7" y="206.8">RX_HEADER</text>
<text x="73.3" y="211.5">C35</text>
<text x="83.4" y="211.5">C36</text>
<text x="288.9" y="214">Choose where UART goes by</text>
<text x="73.3" y="216.6">0.1u</text>
<text x="83.4" y="216.6">2.2u</text>
<text x="248.2" y="220.6">R19</text>
<text x="287.9" y="216.7">soldering correct resistors (0 Ω)</text>
<text x="74.9" y="227.8">GND</text>
<text x="259.7" y="222">TX_BT</text>
<text x="248.2" y="228.2">R20</text>
<text x="259.7" y="229.7">TX_HEADER</text>
</g>
<g font-size="2.1" fill="#808080">
<text x="49.9" y="59.2">2</text>
<text x="51.8" y="59.2">1</text>
<text x="251.1" y="56.6">1</text>
<text x="251.1" y="59.2">2</text>
<text x="324.7" y="56.6">1</text>
<text x="324.7" y="59.2">2</text>
<text x="251.1" y="61.7">3</text>
<text x="324.7" y="61.7">3</text>
<text x="49.9" y="69.3">3</text>
<text x="51.8" y="69.3">4</text>
<text x="149.5" y="66.8">1</text>
<text x="149.5" y="69.3">3</text>
<text x="149.5" y="71.9">5</text>
<text x="157.9" y="66.8">2</text>
<text x="157.9" y="69.3">4</text>
<text x="157.9" y="71.9">6</text>
<text x="116.5" y="127.8">1</text>
<text x="116.5" y="130.3">2</text>
<text x="122.3" y="128.9">VBAT</text>
<text x="122.3" y="131.4">PC13-TAMPER-RTC</text>
<text x="181.9" y="128.9">VDD_3</text>
<text x="182.2" y="131.4">VSS_3</text>
<text x="193.4" y="130.3">63</text>
<text x="193.4" y="127.8">64</text>
<text x="116.5" y="132.8">3</text>
<text x="116.5" y="135.4">4</text>
<text x="116.5" y="137.9">5</text>
<text x="122.3" y="133.9">PC14-OSC32_IN</text>
<text x="122.3" y="136.5">PC15-OSC32_OUT</text>
<text x="184.8" y="136.5">PB8</text>
<text x="184.8" y="133.9">PB9</text>
<text x="193.4" y="137.9">60</text>
<text x="193.4" y="135.4">61</text>
<text x="193.4" y="132.8">62</text>
<text x="116.5" y="140.5">6</text>
<text x="116.5" y="143">7</text>
<text x="122.3" y="139">PH0_OSC_IN</text>
<text x="122.3" y="141.6">PH1_OSC_OUT</text>
<text x="181.6" y="139">BOOT0</text>
<text x="184.8" y="141.6">PB7</text>
<text x="193.4" y="143">58</text>
<text x="193.4" y="140.5">59</text>
<text x="116.5" y="145.5">8</text>
<text x="116.5" y="148.1">9</text>
<text x="122.3" y="144.1">NRST</text>
<text x="122.3" y="146.6">PC0</text>
<text x="122.3" y="149.2">PC1</text>
<text x="184.8" y="149.2">PB4</text>
<text x="184.8" y="146.6">PB5</text>
<text x="184.8" y="144.1">PB6</text>
<text x="193.4" y="148.1">56</text>
<text x="193.4" y="145.5">57</text>
<text x="115.3" y="150.6">10</text>
<text x="115.3" y="155.7">12</text>
<text x="115.4" y="153.2">11</text>
<text x="122.3" y="151.7">PC2</text>
<text x="122.3" y="154.3">PC3</text>
<text x="184.7" y="154.3">PD2</text>
<text x="184.8" y="151.7">PB3</text>
<text x="193.4" y="155.7">53</text>
<text x="193.4" y="153.2">54</text>
<text x="193.4" y="150.6">55</text>
<text x="115.3" y="158.2">13</text>
<text x="115.3" y="160.8">14</text>
<text x="122.3" y="156.8">VSSA</text>
<text x="122.3" y="159.3">VDDA</text>
<text x="122.3" y="161.9">PA0_WKUP</text>
<text x="183.5" y="161.9">PC10</text>
<text x="183.5" y="156.8">PC12</text>
<text x="183.6" y="159.3">PC11</text>
<text x="193.4" y="160.8">51</text>
<text x="193.4" y="158.2">52</text>
<text x="115.3" y="163.3">15</text>
<text x="115.3" y="165.9">16</text>
<text x="122.3" y="164.4">PA1</text>
<text x="122.3" y="167">PA2</text>
<text x="183.8" y="167">PA14</text>
<text x="183.8" y="164.4">PA15</text>
<text x="193.4" y="165.9">49</text>
<text x="193.4" y="163.3">50</text>
<text x="115.3" y="168.4">17</text>
<text x="115.3" y="170.9">18</text>
<text x="115.3" y="173.4">19</text>
<text x="122.3" y="169.5">PA3</text>
<text x="122.3" y="172">VSS_4</text>
<text x="180.7" y="172">VCAP_2</text>
<text x="181.9" y="169.5">VDD_2</text>
<text x="193.4" y="173.4">46</text>
<text x="193.4" y="170.9">47</text>
<text x="193.4" y="168.4">48</text>
<text x="115.3" y="176">20</text>
<text x="115.3" y="178.5">21</text>
<text x="122.3" y="174.6">VDD_4</text>
<text x="122.3" y="177.1">PA4</text>
<text x="122.3" y="179.7">PA5</text>
<text x="183.8" y="177.1">PA12</text>
<text x="183.8" y="174.6">PA13</text>
<text x="183.9" y="179.7">PA11</text>
<text x="193.4" y="178.5">44</text>
<text x="193.4" y="176">45</text>
<text x="115.3" y="181.1">22</text>
<text x="115.3" y="183.6">23</text>
<text x="122.3" y="182.2">PA6</text>
<text x="122.3" y="184.7">PA7</text>
<text x="183.8" y="182.2">PA10</text>
<text x="185" y="184.7">PA9</text>
<text x="193.4" y="183.6">42</text>
<text x="193.4" y="181.1">43</text>
<text x="115.3" y="186.1">24</text>
<text x="115.3" y="188.7">25</text>
<text x="115.3" y="191.2">26</text>
<text x="122.3" y="187.3">PC4</text>
<text x="122.3" y="189.8">PC5</text>
<text x="184.7" y="189.8">PC9</text>
<text x="185" y="187.3">PA8</text>
<text x="193.4" y="191.2">39</text>
<text x="193.4" y="188.7">40</text>
<text x="193.4" y="186.1">41</text>
<text x="115.3" y="193.8">27</text>
<text x="115.3" y="196.3">28</text>
<text x="122.3" y="192.4">PB0</text>
<text x="122.3" y="194.9">PB1</text>
<text x="122.3" y="197.4">PB2</text>
<text x="184.7" y="197.4">PC6</text>
<text x="184.7" y="194.9">PC7</text>
<text x="184.7" y="192.4">PC8</text>
<text x="193.4" y="196.3">37</text>
<text x="193.4" y="193.8">38</text>
<text x="115.3" y="198.8">29</text>
<text x="115.3" y="201.4">30</text>
<text x="115.3" y="203.9">31</text>
<text x="122.3" y="200">PB10</text>
<text x="122.3" y="202.5">PB11</text>
<text x="183.6" y="202.5">PB14</text>
<text x="183.6" y="200">PB15</text>
<text x="193.4" y="203.9">34</text>
<text x="193.4" y="201.4">35</text>
<text x="193.4" y="198.8">36</text>
<text x="115.3" y="206.5">32</text>
<text x="122.3" y="205.1">VCAP_1</text>
<text x="122.3" y="207.6">VDD_1</text>
<text x="183.6" y="207.6">PB12</text>
<text x="183.6" y="205.1">PB13</text>
<text x="193.4" y="206.5">33</text>
</g>
<g font-size="1.8" fill="#808080">
<text x="56.5" y="64.1" transform="rotate(-90 56.5 64.1)">U$4</text>
<text x="47.6" y="70.3" transform="rotate(-90 47.6 70.3)">TSM2JSMA</text>
</g>
<g font-size="1.4" fill="#808080">
<text x="133.9" y="89.2">BOOT0=0 BOOT1=x - main flash memory (your uploaded code)</text>
<text x="133.9" y="90.8">BOOT0=1 BOOT1=0 - System momory (internal serial USART1 boot loader)</text>
<text x="133.9" y="92.3">BOOT0=1 BOOT1=1 - Embedded SRAM</text>
<text x="133.9" y="93.8">Applies after reboot</text>
</g>
</svg>
